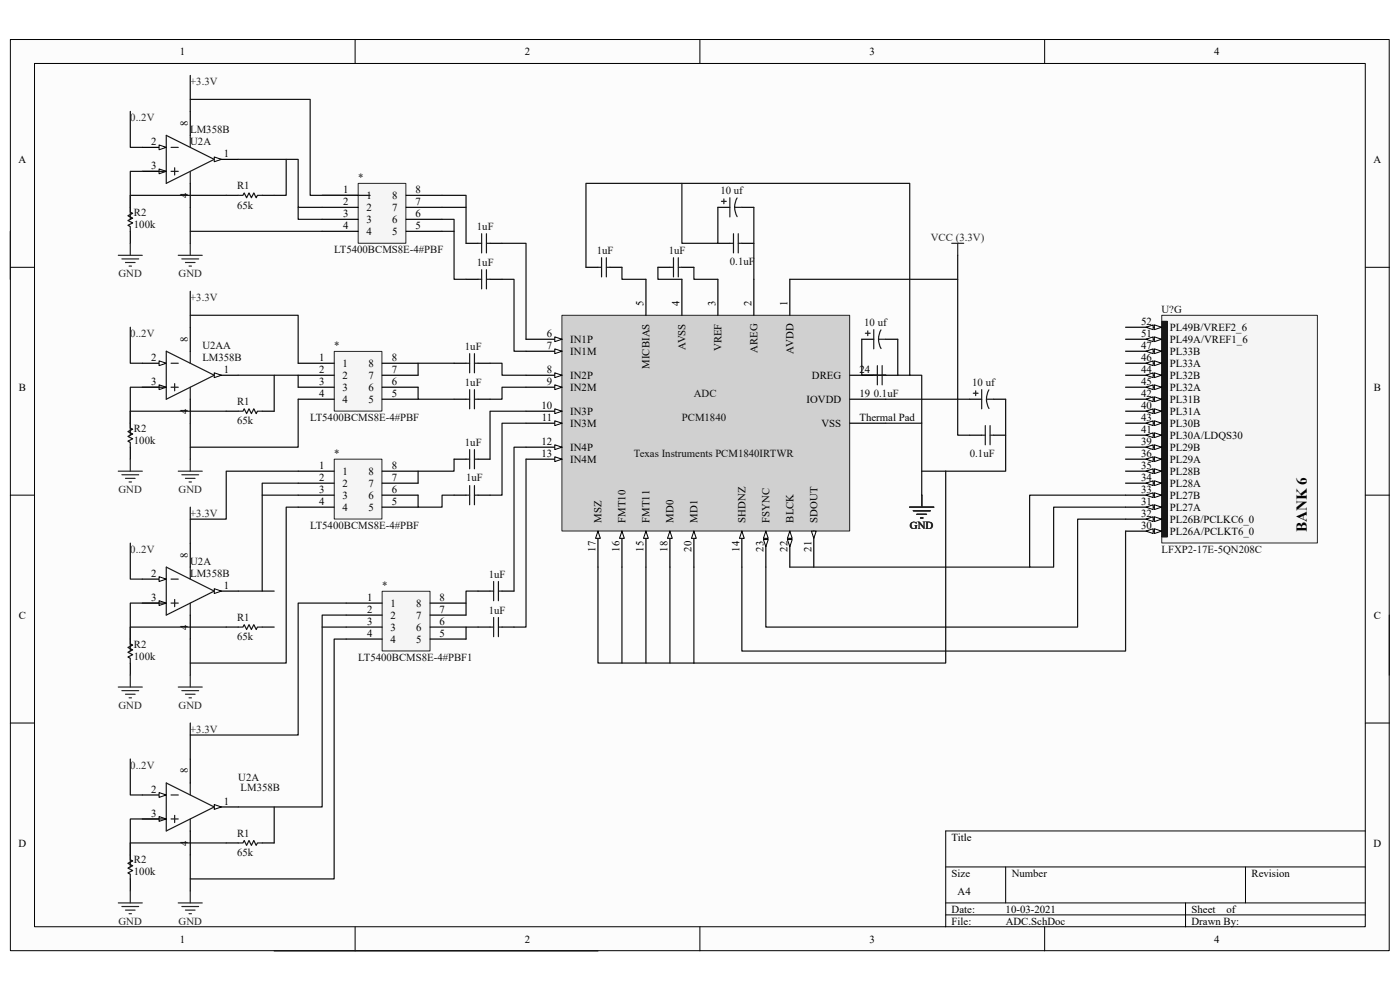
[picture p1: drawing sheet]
<svg xmlns="http://www.w3.org/2000/svg" width="297mm" height="210mm" viewBox="0 0 297 210" stroke-linecap="round" stroke-linejoin="round" font-family="sans-serif">
<path d="M2.2 8.4h292.5v193.3h-292.5z" fill="#fcfcfc"/>
<path d="M2.2 8.4h292.5v193.3h-292.5z" fill="none" stroke="#000" stroke-width=".21"/>
<path d="M7.4 13.5h282.2v183.1h-282.2z" fill="#fcfcfc"/>
<g fill="none" stroke="#000" stroke-width=".21">
<path d="M7.3 13.5h282.3v183.1h-282.3zM75.3 8.4v5.1M148.5 8.4v5.1M221.6 8.4v5.1M2.2 56.7h5.1M289.7 56.7h5.1M2.2 105h5.1M289.7 105h5.1M2.2 153.4h5.1M289.7 153.4h5.1M289.7 176.3h-89.1v20.3M75.3 196.6v5.1"/>
<path d="M148.5 196.6v5.1M200.6 183.9h89.1M200.6 191.5h89.1M200.6 194.1h89.1M213.4 183.9v7.6M221.6 196.6v5.1M251.5 191.5v5.1M264.2 183.9v7.6"/>
</g>
<path d="M119.3 66.9h61v45.7h-61z" fill="#d0d0d0"/>
<path d="M119.2 66.9h61.1v45.7h-61.1z" fill="none" stroke="#262626" stroke-width=".21"/>
<path d="M111.6 72h7.6" fill="none" stroke="#000" stroke-width=".25"/>
<path d="M117.7 71.5l1.5 .5-1.5 .5z" fill="#fcfcfc" stroke="#000" stroke-width=".21"/>
<path d="M111.6 74.5h7.6" fill="none" stroke="#000" stroke-width=".25"/>
<path d="M117.7 74l1.5 .5-1.5 .5z" fill="#fcfcfc" stroke="#000" stroke-width=".21"/>
<path d="M111.6 79.6h7.6" fill="none" stroke="#000" stroke-width=".25"/>
<path d="M117.7 79.1l1.5 .5-1.5 .5z" fill="#fcfcfc" stroke="#000" stroke-width=".21"/>
<path d="M111.6 82.1h7.6" fill="none" stroke="#000" stroke-width=".25"/>
<path d="M117.7 81.6l1.5 .5-1.5 .6z" fill="#fcfcfc" stroke="#000" stroke-width=".21"/>
<path d="M111.6 87.2h7.6" fill="none" stroke="#000" stroke-width=".25"/>
<path d="M117.7 86.7l1.5 .5-1.5 .5z" fill="#fcfcfc" stroke="#000" stroke-width=".21"/>
<path d="M111.6 89.8h7.6" fill="none" stroke="#000" stroke-width=".25"/>
<path d="M117.7 89.3l1.5 .5-1.5 .5z" fill="#fcfcfc" stroke="#000" stroke-width=".21"/>
<path d="M111.6 94.9h7.6" fill="none" stroke="#000" stroke-width=".25"/>
<path d="M117.7 94.4l1.5 .5-1.5 .5z" fill="#fcfcfc" stroke="#000" stroke-width=".21"/>
<path d="M111.6 97.4h7.6" fill="none" stroke="#000" stroke-width=".25"/>
<path d="M117.7 96.9l1.5 .5-1.5 .5z" fill="#fcfcfc" stroke="#000" stroke-width=".21"/>
<path d="M137 59.2v7.7M144.7 59.2v7.7M152.3 59.2v7.7M159.9 59.2v7.7M167.6 59.2v7.7M180.3 79.6h7.6M180.3 84.7h7.6M180.3 89.8h7.6M126.9 112.7v7.6" fill="none" stroke="#000" stroke-width=".25"/>
<path d="M126.9 112.7l.5 1.5h-1.1z" fill="#fcfcfc" stroke="#000" stroke-width=".21"/>
<path d="M131.9 112.7v7.6" fill="none" stroke="#000" stroke-width=".25"/>
<path d="M131.9 112.7l.6 1.5h-1.1z" fill="#fcfcfc" stroke="#000" stroke-width=".21"/>
<path d="M137 112.7v7.6" fill="none" stroke="#000" stroke-width=".25"/>
<path d="M137 112.7l.5 1.5h-1z" fill="#fcfcfc" stroke="#000" stroke-width=".21"/>
<path d="M142.1 112.7v7.6" fill="none" stroke="#000" stroke-width=".25"/>
<path d="M142.1 112.7l.5 1.5h-1z" fill="#fcfcfc" stroke="#000" stroke-width=".21"/>
<path d="M147.2 112.7v7.6" fill="none" stroke="#000" stroke-width=".25"/>
<path d="M147.2 112.7l.5 1.5h-1z" fill="#fcfcfc" stroke="#000" stroke-width=".21"/>
<path d="M157.4 112.7v7.6" fill="none" stroke="#000" stroke-width=".25"/>
<path d="M157.4 112.7l.5 1.5h-1z" fill="#fcfcfc" stroke="#000" stroke-width=".21"/>
<path d="M162.5 112.7v7.6" fill="none" stroke="#000" stroke-width=".25"/>
<g fill="#fcfcfc" stroke="#000" stroke-width=".21">
<path d="M162.5 112.7l.5 1.5h-1z"/>
<path d="M162 114.5h1l-.5 1.5z"/>
</g>
<path d="M167.6 112.7v7.6" fill="none" stroke="#000" stroke-width=".25"/>
<g fill="#fcfcfc" stroke="#000" stroke-width=".21">
<path d="M167.6 112.7l.5 1.5h-1z"/>
<path d="M167.1 114.5h1l-.5 1.5z"/>
</g>
<path d="M172.6 112.7v7.6" fill="none" stroke="#000" stroke-width=".25"/>
<path d="M172.1 112.7h1.1l-.6 1.5z" fill="#fcfcfc" stroke="#000" stroke-width=".21"/>
<path d="M201.9 51.6h2.5M203.2 51.6v2.6M193 107.6h5.1M193.8 108.3h3.5M194.5 109.1h2.1M195.3 109.9h.5M195.5 105v2.6" fill="none" stroke="#262626" stroke-width=".25"/>
<path d="M294.8 130.5v12.7M58.2 201.7h68.7" fill="none" stroke="#0e0e0e" stroke-width=".25"/>
<path d="M246.5 66.9h33v48.3h-33z" fill="#f5f5f5"/>
<path d="M246.5 66.9h33v48.3h-33z" fill="none" stroke="#262626" stroke-width=".21"/>
<path d="M246.5 68.2h1.1v45.7h-1.1z" fill="#1c1c1c"/>
<path d="M246.5 68.2h1.1v45.7h-1.1z" fill="none" stroke="#0e0e0e" stroke-width=".21"/>
<path d="M238.8 112.7h7.6" fill="none" stroke="#000" stroke-width=".25"/>
<g fill="#fcfcfc" stroke="#000" stroke-width=".21">
<path d="M244.9 112.2l1.5 .5-1.5 .5z"/>
<path d="M243.1 112.7l1.5-.5v1z"/>
</g>
<path d="M238.8 110.1h7.6" fill="none" stroke="#000" stroke-width=".25"/>
<g fill="#fcfcfc" stroke="#000" stroke-width=".21">
<path d="M244.9 109.6l1.5 .5-1.5 .5z"/>
<path d="M243.1 110.1l1.5-.5v1z"/>
</g>
<path d="M238.8 107.6h7.6" fill="none" stroke="#000" stroke-width=".25"/>
<g fill="#fcfcfc" stroke="#000" stroke-width=".21">
<path d="M244.9 107.1l1.5 .5-1.5 .5z"/>
<path d="M243.1 107.6l1.5-.5v1z"/>
</g>
<path d="M238.8 105h7.6" fill="none" stroke="#000" stroke-width=".25"/>
<g fill="#fcfcfc" stroke="#000" stroke-width=".21">
<path d="M244.9 104.5l1.5 .5-1.5 .6z"/>
<path d="M243.1 105l1.5-.5v1.1z"/>
</g>
<path d="M238.8 102.5h7.6" fill="none" stroke="#000" stroke-width=".25"/>
<g fill="#fcfcfc" stroke="#000" stroke-width=".21">
<path d="M244.9 102l1.5 .5-1.5 .5z"/>
<path d="M243.1 102.5l1.5-.5v1z"/>
</g>
<path d="M238.8 100h7.6" fill="none" stroke="#000" stroke-width=".25"/>
<g fill="#fcfcfc" stroke="#000" stroke-width=".21">
<path d="M244.9 99.4l1.5 .6-1.5 .5z"/>
<path d="M243.1 100l1.5-.6v1.1z"/>
</g>
<path d="M238.8 97.4h7.6" fill="none" stroke="#000" stroke-width=".25"/>
<g fill="#fcfcfc" stroke="#000" stroke-width=".21">
<path d="M244.9 96.9l1.5 .5-1.5 .5z"/>
<path d="M243.1 97.4l1.5-.5v1z"/>
</g>
<path d="M238.8 94.9h7.6" fill="none" stroke="#000" stroke-width=".25"/>
<g fill="#fcfcfc" stroke="#000" stroke-width=".21">
<path d="M244.9 94.4l1.5 .5-1.5 .5z"/>
<path d="M243.1 94.9l1.5-.5v1z"/>
</g>
<path d="M238.8 92.3h7.6" fill="none" stroke="#000" stroke-width=".25"/>
<g fill="#fcfcfc" stroke="#000" stroke-width=".21">
<path d="M244.9 91.8l1.5 .5-1.5 .5z"/>
<path d="M243.1 92.3l1.5-.5v1z"/>
</g>
<path d="M238.8 89.8h7.6" fill="none" stroke="#000" stroke-width=".25"/>
<g fill="#fcfcfc" stroke="#000" stroke-width=".21">
<path d="M244.9 89.3l1.5 .5-1.5 .5z"/>
<path d="M243.1 89.8l1.5-.5v1z"/>
</g>
<path d="M238.8 87.2h7.6" fill="none" stroke="#000" stroke-width=".25"/>
<g fill="#fcfcfc" stroke="#000" stroke-width=".21">
<path d="M244.9 86.7l1.5 .5-1.5 .5z"/>
<path d="M243.1 87.2l1.5-.5v1z"/>
</g>
<path d="M238.8 84.7h7.6" fill="none" stroke="#000" stroke-width=".25"/>
<g fill="#fcfcfc" stroke="#000" stroke-width=".21">
<path d="M244.9 84.2l1.5 .5-1.5 .5z"/>
<path d="M243.1 84.7l1.5-.5v1z"/>
</g>
<path d="M238.8 82.1h7.6" fill="none" stroke="#000" stroke-width=".25"/>
<g fill="#fcfcfc" stroke="#000" stroke-width=".21">
<path d="M244.9 81.6l1.5 .5-1.5 .6z"/>
<path d="M243.1 82.1l1.5-.5v1.1z"/>
</g>
<path d="M238.8 79.6h7.6" fill="none" stroke="#000" stroke-width=".25"/>
<g fill="#fcfcfc" stroke="#000" stroke-width=".21">
<path d="M244.9 79.1l1.5 .5-1.5 .5z"/>
<path d="M243.1 79.6l1.5-.5v1z"/>
</g>
<path d="M238.8 77.1h7.6" fill="none" stroke="#000" stroke-width=".25"/>
<g fill="#fcfcfc" stroke="#000" stroke-width=".21">
<path d="M244.9 76.5l1.5 .6-1.5 .5z"/>
<path d="M243.1 77.1l1.5-.6v1.1z"/>
</g>
<path d="M238.8 74.5h7.6" fill="none" stroke="#000" stroke-width=".25"/>
<g fill="#fcfcfc" stroke="#000" stroke-width=".21">
<path d="M244.9 74l1.5 .5-1.5 .5z"/>
<path d="M243.1 74.5l1.5-.5v1z"/>
</g>
<path d="M238.8 72h7.6" fill="none" stroke="#000" stroke-width=".25"/>
<g fill="#fcfcfc" stroke="#000" stroke-width=".21">
<path d="M244.9 71.5l1.5 .5-1.5 .5z"/>
<path d="M243.1 72l1.5-.5v1z"/>
</g>
<path d="M238.8 69.4h7.6" fill="none" stroke="#000" stroke-width=".25"/>
<g fill="#fcfcfc" stroke="#000" stroke-width=".21">
<path d="M244.9 68.9l1.5 .5-1.5 .5z"/>
<path d="M243.1 69.4l1.5-.5v1z"/>
</g>
<g fill="none" stroke="#000" stroke-width=".25">
<path d="M30.2 36.4h5.1M98.9 59.2h2.5M98.9 51.6h2.5M104 59.2h2.5M104 51.6h2.5M139.6 56.7h2.5M144.7 56.7h2.5M96.3 77.1h2.6M101.4 77.1h2.6M96.3 84.7h2.6M96.3 97.4h2.6M101.4 84.7h2.6"/>
<path d="M101.4 97.4h2.6M96.3 105h2.6M101.4 105h2.6M101.4 133h2.6M101.4 125.4h2.6M106.5 133h2.5M106.5 125.4h2.5"/>
</g>
<g fill="none" stroke="#1c1c1c" stroke-width=".25">
<path d="M101.4 59.2h.8M101.4 51.6h.8M102.2 49.6v4.1M102.2 57.2v4.1M103.2 49.6v4.1M103.2 57.2v4.1M103.2 59.2h.8M103.2 51.6h.8M142.1 56.7h.8M142.9 54.7v4M143.9 54.7v4M143.9 56.7h.8"/>
<path d="M98.9 77.1h.7M99.6 75v4.1M100.7 75v4.1M100.7 77.1h.7M98.9 84.7h.7M98.9 97.4h.7M99.6 82.7v4M99.6 95.4v4M100.7 82.7v4M100.7 95.4v4M100.7 84.7h.7M100.7 97.4h.7"/>
<path d="M98.9 105h.7M99.6 103v4.1M100.7 103v4.1M100.7 105h.7M104 133h.7M104 125.4h.7M104.7 123.4v4M104.7 131v4.1M105.7 123.4v4M105.7 131v4.1M105.7 133h.8M105.7 125.4h.8"/>
</g>
<path d="M238.8 112.7v25.4h-81.4v-17.8M238.8 110.1h-10.2v22.9h-66.1v-12.7" fill="none" stroke="#0e0e0e" stroke-width=".25"/>
<path d="M33.7 35.8l1.6 .6-1.6 .5z" fill="#fcfcfc" stroke="#000" stroke-width=".21"/>
<path d="M30.2 31.3h5.1" fill="none" stroke="#000" stroke-width=".25"/>
<path d="M33.7 30.8l1.6 .5-1.6 .5z" fill="#fcfcfc" stroke="#000" stroke-width=".21"/>
<path d="M45.5 33.8h5" fill="none" stroke="#000" stroke-width=".25"/>
<path d="M45.5 33.3l1.5 .5-1.5 .5z" fill="#fcfcfc" stroke="#000" stroke-width=".21"/>
<g fill="none" stroke="#1c1c1c" stroke-width=".25">
<path d="M35.3 28.7l10.2 5.1-10.2 5.1zM36.3 31.3h1.5M36.3 36.4h1.5M37.1 35.6v1.5M40.4 28.7v2.6M40.4 36.4v2.5M27.6 44v1l.5 .3-1 .5 1 .5-1 .5 1 .5-1 .5 .5 .3v1M50.5 41.4h1.1l.2-.5 .5 1 .5-1 .5 1 .5-1 .6 1 .2-.5h1M126.9 56.7h.7M127.6 54.7v4M128.6 54.7v4M128.6 56.7h.8"/>
<path d="M153.1 42.7h1M153.6 42.2v1M154.8 51.6h.8M154.8 41.9v4.1M155.6 49.6v4.1M155.9 44l.2 1.2 .3 .8M155.9 44h1.5M156.4 42l-.5 1.1v.9M156.6 49.6v4.1M156.6 51.6h.8M183.6 70.7h1M184.1 70.2v1"/>
<path d="M185.4 79.6h.7M185.4 69.9v4.1M186.1 77.6v4M186.4 72l.2 1.2 .3 .7M186.4 72h1.5M186.9 70l-.4 1.1-.1 .9M187.2 77.6v4M187.2 79.6h.7M206.5 83.4h1M207 82.9v1M208.3 92.3h.7M208.3 82.7v4"/>
<path d="M209 90.3v4.1M209.3 84.7l.2 1.2 .3 .8M209.3 84.7h1.5M209.8 82.7l-.4 1.1-.1 .9M210 90.3v4.1M210 92.3h.8"/>
</g>
<g fill="none" stroke="#000" stroke-width=".25">
<path d="M40.4 23.6v5.1M40.4 38.9v5.1M27.6 41.4v2.6M27.6 49.1v2.5M48 41.4h2.5M55.6 41.4h2.6M124.3 56.7h2.6M129.4 56.7h2.5M152.3 51.6h2.5M152.3 44h2.5M157.4 51.6h2.5M157.4 44h2.5"/>
<path d="M182.8 79.6h2.6M182.8 72h2.6M187.9 79.6h2.6M187.9 72h2.6M30.2 82.1h5.1M205.7 92.3h2.6M205.7 84.7h2.6M210.8 92.3h2.6M210.8 84.7h2.6"/>
</g>
<g fill="none" stroke="#0e0e0e" stroke-width=".25">
<path d="M40.4 16v7.6M27.6 23.6v7.7h2.6M35.3 36.4h-7.7v10.1M144.7 38.9v12.7h7.6v-7.6M27.6 41.4h20.4M40.4 44v7.6M124.3 56.7v-17.8h68.7v40.7h2.5v10.2h-7.6M131.9 56.7v2.5h5.1M139.6 56.7v2.5h5.1M147.2 56.7v2.5h5.1M159.9 44v15.2M167.6 59.2h35.6"/>
<path d="M182.8 72v7.6h5.1M190.5 72v7.6h2.5M238.8 105h-20.4v15.3h5.1v-12.7h15.3M167.6 120.3h50.8"/>
</g>
<path d="M25.1 54.2h5.1M25.9 54.9h3.5M26.6 55.7h2.1M27.4 56.4h.5M27.6 51.6v2.6M37.8 54.2h5.1M38.6 54.9h3.5M39.3 55.7h2.1M40.1 56.4h.5M40.4 51.6v2.6" fill="none" stroke="#262626" stroke-width=".25"/>
<path d="M33.7 81.6l1.6 .5-1.6 .6z" fill="#fcfcfc" stroke="#000" stroke-width=".21"/>
<path d="M30.2 77.1h5.1" fill="none" stroke="#000" stroke-width=".25"/>
<path d="M33.7 76.5l1.6 .6-1.6 .5z" fill="#fcfcfc" stroke="#000" stroke-width=".21"/>
<path d="M45.5 79.6h5" fill="none" stroke="#000" stroke-width=".25"/>
<path d="M45.5 79.1l1.5 .5-1.5 .5z" fill="#fcfcfc" stroke="#000" stroke-width=".21"/>
<path d="M35.3 74.5l10.2 5.1-10.2 5.1zM36.3 77.1h1.5M40.4 74.5v2.6M27.6 89.8v1l.5 .3-1 .5 1 .5-1 .5 1 .5-1 .5 .5 .2v1.1M36.3 82.1h1.5M37.1 81.4v1.5M40.4 82.1v2.6M50.5 87.2h1.1l.2-.5 .5 1 .5-1 .5 1 .5-1 .6 1 .2-.5h1" fill="none" stroke="#1c1c1c" stroke-width=".25"/>
<path d="M40.4 69.4v5.1M27.6 87.2v2.6M27.6 94.9v2.5M40.4 84.7v5.1M48 87.2h2.5M55.6 87.2h2.6M30.2 127.9h5.1" fill="none" stroke="#000" stroke-width=".25"/>
<path d="M27.6 69.4v7.7h2.6M40.4 61.8v7.6M27.6 87.2h20.4M35.3 82.1h-7.7v10.2M40.4 89.8v7.6" fill="none" stroke="#0e0e0e" stroke-width=".25"/>
<path d="M25.1 100h5.1M27.6 97.4v2.6M37.8 100h5.1M40.4 97.4v2.6M25.9 100.7h3.5M26.6 101.5h2.1M27.4 102.2h.5M38.6 100.7h3.5M39.3 101.5h2.1M40.1 102.2h.5" fill="none" stroke="#262626" stroke-width=".25"/>
<path d="M33.7 127.4l1.6 .5-1.6 .5z" fill="#fcfcfc" stroke="#000" stroke-width=".21"/>
<path d="M30.2 122.9h5.1" fill="none" stroke="#000" stroke-width=".25"/>
<path d="M33.7 122.3l1.6 .6-1.6 .5z" fill="#fcfcfc" stroke="#000" stroke-width=".21"/>
<path d="M45.5 125.4h5" fill="none" stroke="#000" stroke-width=".25"/>
<path d="M45.5 124.9l1.5 .5-1.5 .5z" fill="#fcfcfc" stroke="#000" stroke-width=".21"/>
<path d="M27.6 135.6v1l.5 .2-1 .6 1 .5-1 .5 1 .5-1 .5 .5 .2v1.1M35.3 120.3l10.2 5.1-10.2 5.1zM36.3 122.9h1.5M36.3 127.9h1.5M37.1 127.2v1.5M40.4 120.3v2.6M40.4 127.9v2.6M50.5 133h1.1l.2-.5 .5 1 .5-1 .5 1 .5-1 .6 1 .2-.5h1" fill="none" stroke="#1c1c1c" stroke-width=".25"/>
<path d="M40.4 115.2v5.1M27.6 133v2.6M40.4 130.5v5.1M48 133h2.5M55.6 133h2.6M27.6 140.7v2.5M30.2 173.7h5.1" fill="none" stroke="#000" stroke-width=".25"/>
<path d="M27.6 115.2v7.7h2.6M40.4 107.6v7.6M27.6 133h20.4M35.3 127.9h-7.7v10.2M40.4 135.6v7.6" fill="none" stroke="#0e0e0e" stroke-width=".25"/>
<path d="M25.1 145.7h5.1M25.9 146.5h3.5M26.6 147.3h2.1M27.4 148h.5M27.6 143.2v2.5M37.8 145.7h5.1M38.6 146.5h3.5M39.3 147.3h2.1M40.1 148h.5M40.4 143.2v2.5" fill="none" stroke="#262626" stroke-width=".25"/>
<path d="M33.7 173.2l1.6 .5-1.6 .5z" fill="#fcfcfc" stroke="#000" stroke-width=".21"/>
<path d="M30.2 168.6h5.1" fill="none" stroke="#000" stroke-width=".25"/>
<path d="M33.7 168.1l1.6 .5-1.6 .6z" fill="#fcfcfc" stroke="#000" stroke-width=".21"/>
<path d="M45.5 171.2h5" fill="none" stroke="#000" stroke-width=".25"/>
<path d="M45.5 170.7l1.5 .5-1.5 .5z" fill="#fcfcfc" stroke="#000" stroke-width=".21"/>
<path d="M35.3 166.1l10.2 5.1-10.2 5.1zM36.3 168.6h1.5M36.3 173.7h1.5M37.1 173v1.5M40.4 166.1v2.5M40.4 173.7v2.6M50.5 178.8h1.1l.2-.5 .5 1 .5-1 .5 1 .5-1 .6 1 .2-.5h1M27.6 181.4v1l.5 .2-1 .5 1 .6-1 .5 1 .5-1 .5 .5 .2v1.1" fill="none" stroke="#1c1c1c" stroke-width=".25"/>
<path d="M27.6 178.8v2.6M40.4 161v5.1M40.4 176.3v5.1M48 178.8h2.5M55.6 178.8h2.6M27.6 186.5v2.5" fill="none" stroke="#000" stroke-width=".25"/>
<g fill="none" stroke="#0e0e0e" stroke-width=".25">
<path d="M187.9 84.7h17.8M195.5 100h5.1M195.5 89.8v15.2M200.6 100v40.7h-53.4M213.4 84.7v15.3h-12.8M126.9 120.3v20.4h20.3M131.9 120.3v20.4M137 120.3v20.4M142.1 120.3v20.4M147.2 120.3v20.4M40.4 153.4v7.6M27.6 161v7.6h2.6"/>
<path d="M27.6 178.8h20.4M35.3 173.7h-7.7v10.2M40.4 181.4v7.6"/>
</g>
<path d="M25.1 191.5h5.1M25.9 192.3h3.5M26.6 193.1h2.1M27.4 193.8h.5M27.6 189v2.5M37.8 191.5h5.1M38.6 192.3h3.5M39.3 193.1h2.1M40.1 193.8h.5M40.4 189v2.5" fill="none" stroke="#262626" stroke-width=".25"/>
<path d="M76 38.9h10.1v12.7h-10.1z" fill="#f5f5f5"/>
<path d="M76 38.9h10.1v12.7h-10.1z" fill="none" stroke="#262626" stroke-width=".21"/>
<path d="M68.3 41.4h7.7M68.3 44h7.7M68.3 46.5h7.7M68.3 49.1h7.7M86.2 41.4h7.6M86.2 44h7.6M86.2 46.5h7.6M86.2 49.1h7.6" fill="none" stroke="#000" stroke-width=".25"/>
<path d="M71 74.6h10v12.6h-10z" fill="#f5f5f5"/>
<path d="M70.9 74.5h10.1v12.7h-10.1z" fill="none" stroke="#262626" stroke-width=".21"/>
<path d="M63.3 77.1h7.6M63.3 79.6h7.6M81.1 77.1h7.6M81.1 79.6h7.6M63.3 82.1h7.6M63.3 84.7h7.6M81.1 82.1h7.6M81.1 84.7h7.6" fill="none" stroke="#000" stroke-width=".25"/>
<path d="M40.4 49.1h27.9M106.5 51.6h5.1v20.4M106.5 59.2h2.5v15.3h2.6M203.2 54.2v38.1h2.5" fill="none" stroke="#0e0e0e" stroke-width=".25"/>
<path d="M71 97.5h10v12.6h-10z" fill="#f5f5f5"/>
<path d="M70.9 97.4h10.1v12.7h-10.1z" fill="none" stroke="#262626" stroke-width=".21"/>
<path d="M63.3 100h7.6M81.1 100h7.6M63.3 102.5h7.6M63.3 105h7.6M63.3 107.6h7.6M81.1 102.5h7.6M81.1 105h7.6M81.1 107.6h7.6" fill="none" stroke="#000" stroke-width=".25"/>
<path d="M81.1 125.5h10.1v12.6h-10.1z" fill="#f5f5f5"/>
<path d="M81.1 125.4h10.1v12.7h-10.1z" fill="none" stroke="#262626" stroke-width=".21"/>
<path d="M73.4 127.9h7.7M73.4 130.5h7.7M73.4 133h7.7M73.4 135.6h7.7M91.2 127.9h7.7M91.2 130.5h7.7M91.2 133h7.7M91.2 135.6h7.7" fill="none" stroke="#000" stroke-width=".25"/>
<g fill="none" stroke="#0e0e0e" stroke-width=".25">
<path d="M40.4 21.1h25.4v20.3h12.7M50.5 33.8h10.2v7.6h-2.5M60.7 33.8h2.6v10.2h5M2.2 49.1v10.1M63.3 44v2.5h5M93.8 41.4h5.1v10.2M93.8 46.5h2.5v12.7h2.6M93.8 44h5.1M93.8 49.1h2.5M40.4 66.9h22.9v10.2M50.5 79.6h12.8v2.5M58.2 79.6v7.6"/>
<path d="M96.3 77.1h-7.6v2.5M104 77.1h2.5v2.5h5.1M63.3 84.7v10.2h-22.9M63.3 100h-15.3v10.1h-7.6M88.7 82.1v2.6h7.6M96.3 97.4v2.6h-7.6v2.5M111.6 82.1h-5.1v2.6h-2.5M111.6 87.2h-7.6v10.2M111.6 89.8h-5.1v15.2h-2.5M111.6 94.9h-2.6v30.5M111.6 97.4v35.6h-2.6M55.6 105h7.7"/>
<path d="M63.3 107.6h-2.6v33.1h-20.3M63.3 102.5h-7.7v22.9h2.6M88.7 105v2.6h5.1v-2.6h2.5M50.5 125.4h5.1M68.3 133h5.1M73.4 135.6h-2.5v50.9h-30.5M73.4 130.5h-5.1v40.7h-17.8M73.4 127.9h-10.1v28h-22.9M101.4 125.4h-2.5v5.1M101.4 133h-2.5v2.6M58.2 171.2v7.6"/>
</g>
<text font-size="3.2" x="277.3" y="112.9" transform="rotate(-90 277.3 112.9)">BANK 6</text>
<g font-size="2.3">
<text x="38.2" y="11.7">1</text>
<text x="111.3" y="11.7">2</text>
<text x="184.5" y="11.7">3</text>
<text x="257.6" y="11.7">4</text>
<text x="39.9" y="26.7" transform="rotate(-90 39.9 26.7)">8</text>
<text x="3.9" y="34.6">A</text>
<text x="32.1" y="35.9">3</text>
<text x="32.1" y="30.8">2</text>
<text x="47.5" y="33.3">1</text>
<text x="291.4" y="34.6">A</text>
<text x="72.8" y="40.9">1</text>
<text x="88.2" y="40.9">8</text>
<text x="39.9" y="42.1" transform="rotate(-90 39.9 42.1)">4</text>
<text x="72.8" y="43.5">2</text>
<text x="72.8" y="46">3</text>
<text x="77.8" y="42.2">1</text>
<text x="77.8" y="44.7">2</text>
<text x="77.8" y="47.3">3</text>
<text x="83.2" y="47.3">6</text>
<text x="83.2" y="44.7">7</text>
<text x="83.2" y="42.2">8</text>
<text x="88.2" y="46">6</text>
<text x="88.2" y="43.5">7</text>
<text x="72.8" y="48.6">4</text>
<text x="77.8" y="49.8">4</text>
<text x="83.2" y="49.8">5</text>
<text x="88.2" y="48.6">5</text>
<text x="136.5" y="64.9" transform="rotate(-90 136.5 64.9)">5</text>
<text x="144.2" y="64.9" transform="rotate(-90 144.2 64.9)">4</text>
<text x="151.8" y="64.9" transform="rotate(-90 151.8 64.9)">3</text>
<text x="159.4" y="64.9" transform="rotate(-90 159.4 64.9)">2</text>
<text x="167" y="64.9" transform="rotate(-90 167 64.9)">1</text>
<text x="116" y="71.5">6</text>
<text x="242.1" y="71.5">51</text>
<text x="242.1" y="68.9">52</text>
<text x="248.2" y="70.2">PL49B/VREF2_6</text>
<text x="32.1" y="76.6">2</text>
<text x="39.9" y="72.5" transform="rotate(-90 39.9 72.5)">8</text>
<text x="67.7" y="76.6">1</text>
<text x="72.7" y="77.9">1</text>
<text x="78.1" y="77.9">8</text>
<text x="83.1" y="76.6">8</text>
<text x="116" y="74">7</text>
<text x="121" y="72.7">IN1P</text>
<text x="121" y="75.3">IN1M</text>
<text x="145.5" y="74.3" transform="rotate(-90 145.5 74.3)">AVSS</text>
<text x="153.1" y="74.5" transform="rotate(-90 153.1 74.5)">VREF</text>
<text x="160.7" y="74.9" transform="rotate(-90 160.7 74.9)">AREG</text>
<text x="168.3" y="75" transform="rotate(-90 168.3 75)">AVDD</text>
<text x="242.1" y="76.6">46</text>
<text x="242.1" y="74">47</text>
<text x="248.2" y="77.9">PL33A</text>
<text x="248.2" y="75.3">PL33B</text>
<text x="248.2" y="72.7">PL49A/VREF1_6</text>
<text x="4" y="82.9">B</text>
<text x="32.1" y="81.7">3</text>
<text x="47.5" y="79.1">1</text>
<text x="67.7" y="79.1">2</text>
<text x="67.7" y="81.7">3</text>
<text x="72.7" y="80.4">2</text>
<text x="72.7" y="82.9">3</text>
<text x="78.1" y="82.9">6</text>
<text x="78.1" y="80.4">7</text>
<text x="83.1" y="81.7">6</text>
<text x="83.1" y="79.1">7</text>
<text x="116" y="79.1">8</text>
<text x="116" y="81.7">9</text>
<text x="121" y="80.4">IN2P</text>
<text x="121" y="82.9">IN2M</text>
<text x="137.8" y="78.2" transform="rotate(-90 137.8 78.2)">MICBIAS</text>
<text x="172.3" y="80.4">DREG</text>
<text x="182.3" y="79.1">24</text>
<text x="242.1" y="81.7">45</text>
<text x="242.1" y="79.1">44</text>
<text x="248.2" y="82.9">PL32A</text>
<text x="248.2" y="80.4">PL32B</text>
<text x="291.5" y="82.9">B</text>
<text x="39.9" y="87.9" transform="rotate(-90 39.9 87.9)">4</text>
<text x="67.7" y="84.2">4</text>
<text x="72.7" y="85.5">4</text>
<text x="78.1" y="85.5">5</text>
<text x="83.1" y="84.2">5</text>
<text x="114.9" y="86.7">10</text>
<text x="115" y="89.3">11</text>
<text x="121" y="88">IN3P</text>
<text x="171.1" y="85.5">IOVDD</text>
<text x="182.3" y="84.2">19</text>
<text x="182.3" y="89.3">Thermal Pad</text>
<text x="242.1" y="89.3">43</text>
<text x="242.1" y="86.7">40</text>
<text x="242.1" y="84.2">42</text>
<text x="248.2" y="88">PL31A</text>
<text x="248.2" y="85.5">PL31B</text>
<text x="114.9" y="94.4">12</text>
<text x="121" y="90.6">IN3M</text>
<text x="121" y="95.6">IN4P</text>
<text x="174.3" y="90.6">VSS</text>
<text x="242.1" y="94.4">39</text>
<text x="242.1" y="91.8">41</text>
<text x="248.2" y="95.6">PL29B</text>
<text x="248.2" y="93.1">PL30A/LDQS30</text>
<text x="248.2" y="90.6">PL30B</text>
<text x="67.7" y="99.4">1</text>
<text x="67.7" y="102">2</text>
<text x="72.7" y="100.7">1</text>
<text x="78.1" y="100.7">8</text>
<text x="83.1" y="102">7</text>
<text x="83.1" y="99.4">8</text>
<text x="114.9" y="96.9">13</text>
<text x="121" y="98.2">IN4M</text>
<text x="242.1" y="102">34</text>
<text x="242.1" y="99.4">35</text>
<text x="242.1" y="96.9">36</text>
<text x="248.2" y="100.7">PL28B</text>
<text x="248.2" y="98.2">PL29A</text>
<text x="67.7" y="104.6">3</text>
<text x="67.7" y="107.1">4</text>
<text x="72.7" y="103.3">2</text>
<text x="72.7" y="105.8">3</text>
<text x="78.1" y="105.8">6</text>
<text x="78.1" y="103.3">7</text>
<text x="83.1" y="107.1">5</text>
<text x="83.1" y="104.6">6</text>
<text x="242.1" y="107.1">31</text>
<text x="242.1" y="104.6">33</text>
<text x="248.2" y="105.8">PL27B</text>
<text x="248.2" y="103.3">PL28A</text>
<text x="72.7" y="108.4">4</text>
<text x="78.1" y="108.4">5</text>
<text x="127.6" y="110.9" transform="rotate(-90 127.6 110.9)">MSZ</text>
<text x="132.7" y="110.9" transform="rotate(-90 132.7 110.9)">FMT10</text>
<text x="137.8" y="110.9" transform="rotate(-90 137.8 110.9)">FMT11</text>
<text x="142.9" y="110.9" transform="rotate(-90 142.9 110.9)">MD0</text>
<text x="148" y="110.9" transform="rotate(-90 148 110.9)">MD1</text>
<text x="158.2" y="110.9" transform="rotate(-90 158.2 110.9)">SHDNZ</text>
<text x="163.2" y="110.9" transform="rotate(-90 163.2 110.9)">FSYNC</text>
<text x="168.3" y="110.9" transform="rotate(-90 168.3 110.9)">BLCK</text>
<text x="173.4" y="110.9" transform="rotate(-90 173.4 110.9)">SDOUT</text>
<text x="242.1" y="112.2">30</text>
<text x="242.1" y="109.6">32</text>
<text x="248.2" y="113.5">PL26A/PCLKT6_0</text>
<text x="248.2" y="110.9">PL26B/PCLKC6_0</text>
<text x="248.2" y="108.4">PL27A</text>
<text x="39.9" y="118.3" transform="rotate(-90 39.9 118.3)">8</text>
<text x="126.4" y="117" transform="rotate(-90 126.4 117)">17</text>
<text x="131.4" y="117" transform="rotate(-90 131.4 117)">16</text>
<text x="136.5" y="117" transform="rotate(-90 136.5 117)">15</text>
<text x="141.6" y="117" transform="rotate(-90 141.6 117)">18</text>
<text x="146.7" y="117" transform="rotate(-90 146.7 117)">20</text>
<text x="156.9" y="117" transform="rotate(-90 156.9 117)">14</text>
<text x="162" y="117" transform="rotate(-90 162 117)">23</text>
<text x="167" y="117" transform="rotate(-90 167 117)">22</text>
<text x="172.2" y="117" transform="rotate(-90 172.2 117)">21</text>
<text x="32.1" y="122.3">2</text>
<text x="47.5" y="124.9">1</text>
<text x="4" y="131.3">C</text>
<text x="32.1" y="127.4">3</text>
<text x="77.9" y="127.4">1</text>
<text x="77.9" y="130">2</text>
<text x="82.8" y="128.7">1</text>
<text x="82.8" y="131.3">2</text>
<text x="88.3" y="131.3">7</text>
<text x="88.3" y="128.7">8</text>
<text x="93.3" y="130">7</text>
<text x="93.3" y="127.4">8</text>
<text x="291.5" y="131.3">C</text>
<text x="39.9" y="133.6" transform="rotate(-90 39.9 133.6)">4</text>
<text x="77.9" y="132.5">3</text>
<text x="77.9" y="135.1">4</text>
<text x="82.8" y="133.8">3</text>
<text x="82.8" y="136.4">4</text>
<text x="88.3" y="136.4">5</text>
<text x="88.3" y="133.8">6</text>
<text x="93.3" y="135.1">5</text>
<text x="93.3" y="132.5">6</text>
<text x="39.9" y="164.1" transform="rotate(-90 39.9 164.1)">8</text>
<text x="32.1" y="173.2">3</text>
<text x="32.1" y="168.1">2</text>
<text x="47.5" y="170.7">1</text>
<text x="3.9" y="179.6">D</text>
<text x="39.9" y="179.4" transform="rotate(-90 39.9 179.4)">4</text>
<text x="201.9" y="178.3">Title</text>
<text x="291.4" y="179.6">D</text>
<text x="201.9" y="186">Size</text>
<text x="214.6" y="186">Number</text>
<text x="265.5" y="186">Revision</text>
<text x="203.2" y="189.8">A4</text>
<text x="201.9" y="193.6">Date:</text>
<text x="201.9" y="196.1">File:</text>
<text x="213.3" y="193.6">10-03-2021</text>
<text x="213.4" y="196.1">ADC.SchDoc</text>
<text x="252.8" y="196.1">Drawn By:</text>
<text x="252.8" y="193.6">Sheet</text>
<text x="260.2" y="193.6">of</text>
<text x="38.2" y="199.9">1</text>
<text x="111.3" y="199.9">2</text>
<text x="184.5" y="199.9">3</text>
<text x="257.6" y="199.9">4</text>
</g>
<g font-size="2.3" fill="#262626">
<text x="40.3" y="18">+3.3V</text>
<text x="27.6" y="25.7">0..2V</text>
<text x="197.5" y="51.1">VCC (3.3V)</text>
<text x="25.1" y="58.8">GND</text>
<text x="37.9" y="58.8">GND</text>
<text x="40.3" y="63.8">+3.3V</text>
<text x="27.6" y="71.5">0..2V</text>
<text x="25.1" y="104.6">GND</text>
<text x="37.9" y="104.6">GND</text>
<text x="40.3" y="109.6">+3.3V</text>
<text x="193" y="112.2">GND</text>
<text x="27.6" y="117.3">0..2V</text>
<text x="25.1" y="150.3">GND</text>
<text x="37.9" y="150.3">GND</text>
<text x="40.3" y="155.4">+3.3V</text>
<text x="27.6" y="163.1">0..2V</text>
<text x="25.1" y="196.1">GND</text>
<text x="37.9" y="196.1">GND</text>
</g>
<g font-size="2.3" fill="#0e0e0e">
<text x="40.3" y="28.2">LM358B</text>
<text x="40.3" y="30.8">U2A</text>
<text x="50.3" y="40.2">R1</text>
<text x="76" y="38.4">*</text>
<text x="152.8" y="41.2">10 uf</text>
<text x="28.4" y="45.8">R2</text>
<text x="50.3" y="44.2">65k</text>
<text x="28.4" y="48.3">100k</text>
<text x="70.9" y="53.7">LT5400BCMS8E-4#PBF</text>
<text x="101.2" y="48.8">1uF</text>
<text x="126.6" y="53.9">1uF</text>
<text x="141.9" y="53.9">1uF</text>
<text x="101.2" y="56.5">1uF</text>
<text x="154.9" y="56.2">0.1uF</text>
<text x="183.3" y="69.2">10 uf</text>
<text x="246.4" y="66.4">U?G</text>
<text x="42.9" y="74">U2AA</text>
<text x="42.9" y="76.6">LM358B</text>
<text x="70.9" y="74">*</text>
<text x="98.6" y="74.3">1uF</text>
<text x="98.6" y="81.9">1uF</text>
<text x="206.2" y="81.9">10 uf</text>
<text x="50.3" y="86">R1</text>
<text x="65.8" y="89.3">LT5400BCMS8E-4#PBF</text>
<text x="144.7" y="89.3">PCM1840</text>
<text x="147.2" y="84.2">ADC</text>
<text x="185.4" y="84.2">0.1uF</text>
<text x="28.4" y="91.6">R2</text>
<text x="28.4" y="94.1">100k</text>
<text x="50.3" y="90">65k</text>
<text x="98.6" y="94.6">1uF</text>
<text x="70.9" y="96.9">*</text>
<text x="98.9" y="102">1uF</text>
<text x="134.5" y="96.9">Texas Instruments PCM1840IRTWR</text>
<text x="205.7" y="96.9">0.1uF</text>
<text x="65.8" y="112.2">LT5400BCMS8E-4#PBF</text>
<text x="40.3" y="119.8">U2A</text>
<text x="246.4" y="117.3">LFXP2-17E-5QN208C</text>
<text x="40.3" y="122.3">LM358B</text>
<text x="81.1" y="124.9">*</text>
<text x="103.7" y="122.6">1uF</text>
<text x="50.3" y="131.8">R1</text>
<text x="103.7" y="130.3">1uF</text>
<text x="28.4" y="137.4">R2</text>
<text x="50.3" y="135.8">65k</text>
<text x="28.4" y="139.9">100k</text>
<text x="76" y="140.2">LT5400BCMS8E-4#PBF1</text>
<text x="50.5" y="165.6">U2A</text>
<text x="51.1" y="167.9">LM358B</text>
<text x="50.3" y="177.5">R1</text>
<text x="28.4" y="183.2">R2</text>
<text x="28.4" y="185.7">100k</text>
<text x="50.3" y="181.7">65k</text>
</g>
</svg>
